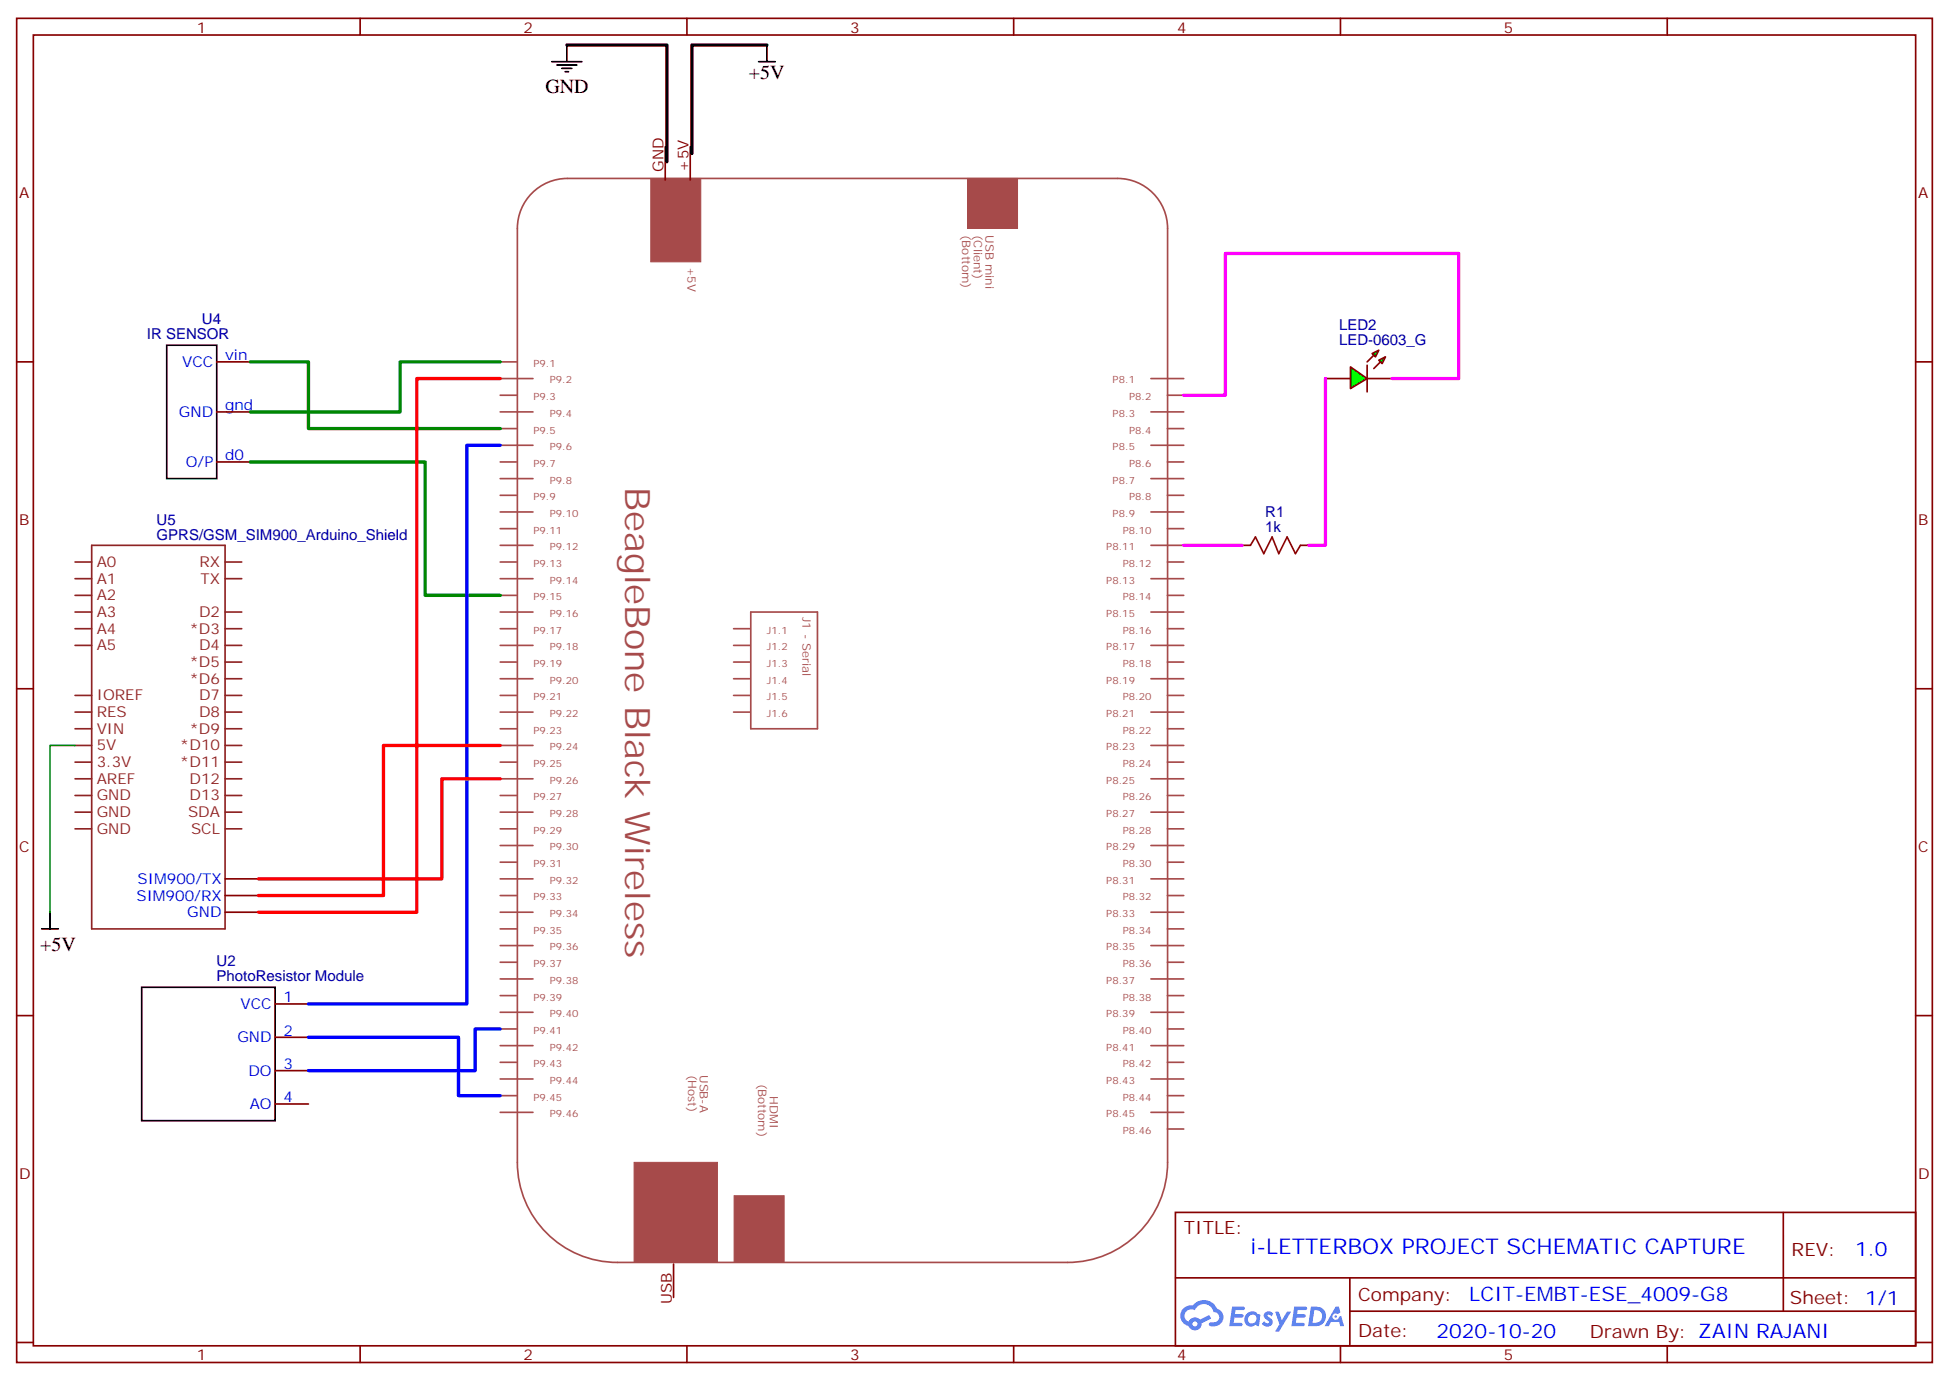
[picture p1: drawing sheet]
<svg xmlns="http://www.w3.org/2000/svg" width="412mm" height="292mm" viewBox="0 0 412 292" stroke-linecap="round" stroke-linejoin="round" font-family="sans-serif">
<g fill="none" stroke="#870000" stroke-width=".35">
<path d="M3.5 3.9h405.4v284.3h-405.4zM7.1 7.4h398.2v277.3h-398.2zM76.2 3.9v3.5M145.3 3.9v3.5M214.5 3.9v3.5M283.6 3.9v3.5M352.8 3.9v3.5M3.5 76.6h3.6M405.3 76.6h3.6M3.5 145.7h3.6M405.3 145.7h3.6M3.5 214.8h3.6"/>
<path d="M405.3 214.8h3.6M248.7 256.5h156.6v28.2h-156.6zM377.3 256.5v20.9M248.7 270.3h156.5M285.6 277.4h119.6M285.6 270.3v14.1M3.5 284h3.6M76.2 284.7v3.5M145.3 284.7v3.5M214.5 284.7v3.5M283.6 284.7v3.5M352.8 284.7v3.5"/>
<path d="M405.3 284h3.6"/>
</g>
<g fill="#5487ff">
<path d="M267.7 277.6a1.22 1.22 0 0 1 1.7 .3l-.4 .6a.47 .47 0 0 0-.3-.4 .47 .47 0 0 0-.5 .2v.1a1.55 1.55 0 0 1 1.1 1.5 1.34 1.34 0 0 1-2.3 .2l.5-.6 .7 .4a.29 .29 0 0 0 .3-.2 .29 .29 0 0 0-.2-.3 1.04 1.04 0 0 1-.6-1.8z"/>
<path d="M260.7 276.4h2.1a.43 .43 0 0 1 .5 .1 .43 .43 0 0 1 .1 .5l-.3 .1h-1.7l-.1 .9h1.5a.37 .37 0 0 1 .3 .4 .37 .37 0 0 1-.3 .3h-1.6l-.2 1.1h1.3a.43 .43 0 0 1 .5 .1 .43 .43 0 0 1 .1 .5l-.3 .2h-2.5z"/>
<path d="M273.8 276.4h2.2a.43 .43 0 0 1 .4 .1 .43 .43 0 0 1 .1 .5l-.3 .1h-1.6l-.2 .9h1.6a.37 .37 0 0 1 .3 .4 .37 .37 0 0 1-.4 .3h-1.6l-.1 1.1h1.3a.43 .43 0 0 1 .4 .1 .43 .43 0 0 1 .1 .5l-.3 .1h-2.4z"/>
<path d="M282.6 276.4h.7l.3 1.3-.6 .3a.69 .69 0 0 0-1 .2 .69 .69 0 0 0 .4 1 .69 .69 0 0 0 .9-.6l.5-.3 .6 2.2h-.8l-.2-.8h-1.8l-.5 .8h-.8z"/>
<path d="M269.8 277.5h.8l.6 1.8 1.1-1.8h.9l-2.6 4.2h-.8l.9-1.6z"/>
<path d="M277.4 276.4l-.6 4.2h1.3a2.11 2.11 0 0 0 2.5-2.2 2.11 2.11 0 0 0-2.5-2zM278.1 277.1a1.39 1.39 0 0 1 1.7 1.5 1.39 1.39 0 0 1-1.8 1.2h-.3z"/>
<path d="M263.7 278a1.47 1.47 0 0 0-.1 2.1 1.47 1.47 0 0 0 2.1 .1l.7 .4 .3-2.3-.2-.3h-.4a1.49 1.49 0 0 0-2.4 0zM264.4 278.4a.92 .92 0 0 1 1.5 .5 .92 .92 0 0 1-1.3 1 .9 .9 0 0 1-.2-1.5z"/>
<path d="M250.4 276.8a2.18 2.18 0 0 0 1.1 3.7 1.44 1.44 0 0 0 1.6 .9 1.44 1.44 0 0 0 1.2-1.5l2-1-.5-.7-1.9 1a1.47 1.47 0 0 0-2.4 .4 1.39 1.39 0 0 1-.7-1.9 1.39 1.39 0 0 1 2-.5 2.08 2.08 0 0 1 2.2-1.3 2.08 2.08 0 0 1 1.8 1.7 1.07 1.07 0 0 1 1.2 1 1.07 1.07 0 0 1-1 1.1h-.7a.43 .43 0 0 0-.5 .4 .43 .43 0 0 0 .4 .5 2 2 0 0 0 2.4-1.1 2 2 0 0 0-.7-2.5l-.4-.2a2.98 2.98 0 0 0-5.1-.7l-1.1 .1zM252.3 280.1a.55 .55 0 0 1 1.1 0 .55 .55 0 0 1-1.1 0z"/>
<circle cx="282.6" cy="278.5" r=".26"/>
</g>
<g fill="none" stroke="#a64a4a" stroke-width=".35">
<path d="M112.1 41.3a10.6 10.6 0 0 1 8-3.6h116.4a10.6 10.6 0 0 1 10.6 10.6v197.6a21.2 21.2 0 0 1-21.2 21.2h-95.3a21.2 21.2 0 0 1-21.1-21.2v-197.6a10.6 10.6 0 0 1 2.6-7zM105.8 76.6h3.5M105.8 80.1h7M105.8 83.6h3.5M105.8 87.1h7M105.8 90.7h3.5M105.8 94.2h7M105.8 97.7h3.5M243.5 80.1h7M243.5 87.1h7M243.5 94.2h7M247 83.6h3.5"/>
<path d="M247 90.7h3.5M247 97.7h3.5M105.8 101.2h7M105.8 104.8h3.5M105.8 108.3h7M105.8 111.8h3.5M105.8 115.4h7M105.8 118.9h3.5M243.5 101.2h7M243.5 108.3h7M243.5 115.4h7M247 104.8h3.5"/>
<path d="M247 111.8h3.5M247 118.9h3.5M105.8 122.4h7M105.8 125.9h3.5M105.8 129.5h7M105.8 133h3.5M105.8 136.5h7M155.2 133h3.5M155.2 136.5h3.5M158.9 129.5h14.1v24.7h-14.1zM243.5 122.4h7M243.5 129.5h7"/>
<path d="M243.5 136.5h7M247 125.9h3.5M247 133h3.5M105.8 140.1h3.5M105.8 143.6h7M105.8 147.1h3.5M105.8 150.6h7M105.8 154.2h3.5M105.8 157.7h7M155.2 140.1h3.5M155.2 143.6h3.5M155.2 147.1h3.5"/>
<path d="M155.2 150.6h3.5M243.5 143.6h7M243.5 150.6h7M243.5 157.7h7M247 140.1h3.5M247 147.1h3.5M247 154.2h3.5M105.8 161.2h3.5M105.8 164.7h7M105.8 168.3h3.5M105.8 171.8h7M105.8 175.3h3.5"/>
<path d="M105.8 178.9h7M243.5 164.7h7M243.5 171.8h7M243.5 178.9h7M247 161.2h3.5M247 168.3h3.5M247 175.3h3.5M105.8 182.4h3.5M105.8 185.9h7M105.8 189.4h3.5M105.8 193h7M105.8 196.5h3.5"/>
<path d="M243.5 185.9h7M243.5 193h7M247 182.4h3.5M247 189.4h3.5M247 196.5h3.5M105.8 200h7M105.8 203.6h3.5M105.8 207.1h7M105.8 210.6h3.5M105.8 214.1h7M105.8 217.7h3.5M243.5 200h7"/>
<path d="M243.5 207.1h7M243.5 214.1h7M247 203.6h3.5M247 210.6h3.5M247 217.7h3.5M105.8 221.2h7M105.8 224.7h3.5M105.8 228.2h7M105.8 231.8h3.5M105.8 235.3h7M243.5 221.2h7M243.5 228.2h7"/>
<path d="M243.5 235.3h7M247 224.7h3.5M247 231.8h3.5M247 238.8h3.5"/>
</g>
<g fill="#a64a4a" stroke="#a64a4a" stroke-width=".21">
<path d="M134.2 245.9h17.6v21.2h-17.6z"/>
<path d="M155.3 252.9h10.6v14.2h-10.6z"/>
<path d="M204.7 37.7h10.6v10.6h-10.6z"/>
<path d="M137.7 37.7h10.6v17.7h-10.6z"/>
</g>
<g fill="none" stroke="#870000" stroke-width=".35">
<path d="M140.8 31v7.1M146 31v7.1M45.9 76.6h7M45.9 87.1h7M45.9 97.7h7M280.5 80.1h5.3M289.3 80.1h5.3M47.6 185.9h7.1M47.6 189.4h7.1M47.6 193h7.1M58.2 212.4h7.1M58.2 219.4h7.1"/>
<path d="M58.2 226.5h7.1M58.2 233.5h7.1M142.5 267.4v7.1"/>
</g>
<path d="M116.8 13.1h6.3M117.8 13.8h4.3M118.9 14.5h2.1M119.6 15.2h.7M119.9 9.5v3.6M160.5 13.1h3.5M162.3 9.5v3.6M35.3 73h10.6v28.2h-10.6zM30 208.8h28.2v28.3h-28.2z" fill="none" stroke="#000" stroke-width=".35"/>
<g fill="none" stroke="#8c2424" stroke-width=".35">
<path d="M15.9 118.9h3.5M19.4 115.4h28.2v81.1h-28.2zM47.6 118.9h3.6M15.9 122.4h3.5M15.9 129.5h3.5M15.9 133h3.5M15.9 136.5h3.5M15.9 125.9h3.5M47.6 122.4h3.6M47.6 129.5h3.6M47.6 133h3.6M47.6 136.5h3.6"/>
<path d="M15.9 147.1h3.5M15.9 150.6h3.5M15.9 154.2h3.5M15.9 157.7h3.5M47.6 140.1h3.6M47.6 143.6h3.6M47.6 147.1h3.6M47.6 150.6h3.6M47.6 154.2h3.6M47.6 157.7h3.6M15.9 161.2h3.5M15.9 164.7h3.5"/>
<path d="M15.9 168.3h3.5M15.9 171.8h3.5M15.9 175.3h3.5M47.6 161.2h3.6M47.6 164.7h3.6M47.6 168.3h3.6M47.6 171.8h3.6M47.6 175.3h3.6"/>
</g>
<g fill="#0f0" stroke="#870000" stroke-width=".35">
<path d="M291.7 76.2l1.5-.7-.7 1.4z"/>
<path d="M290.3 74.8l1.4-.7-.7 1.4z"/>
</g>
<g fill="#870000" stroke="#870000" stroke-width=".35">
<path d="M290.7 78l1.4-1.4z"/>
<path d="M289.3 76.6l1.4-1.5z"/>
</g>
<path d="M289.3 77.3v5.6z" fill="#f00" stroke="#870000" stroke-width=".35"/>
<path d="M285.8 77.6l3.5 2.5-3.5 2.1z" fill="#0f0" stroke="#870000" stroke-width=".35"/>
<path d="M119.9 9.5h21.2v24.7M162.3 9.5h-15.9v23" fill="none" stroke="#000" stroke-width=".71"/>
<path d="M52.9 76.6h12.4v14.1h40.5M105.8 76.6h-21.1v10.5h-31.8M52.9 97.7h37.1v28.2h15.8" fill="none" stroke="#008700" stroke-width=".71"/>
<path d="M105.8 94.2h-7v118.2h-33.5M65.3 219.4h31.7v12.4h8.8M105.8 217.7h-5.3v8.8h-35.2" fill="none" stroke="#00f" stroke-width=".71"/>
<path d="M105.8 80.1h-17.6v112.9h-33.5M105.8 157.7h-24.7v31.7h-26.4M105.8 164.7h-12.3v21.2h-38.8" fill="none" stroke="#f00" stroke-width=".71"/>
<path d="M8.8 196.5h3.5M10.6 193v3.5" fill="none" stroke="#000" stroke-width=".35"/>
<path d="M15.9 157.7h-5.3v35.3" fill="none" stroke="#008700" stroke-width=".35"/>
<path d="M264.6 115.4l1-1.8 1.8 3.5 1.8-3.5 1.4 3.5 1.7-3.5 1.8 3.5 1.1-1.7" fill="none" stroke="#a10000" stroke-width=".35"/>
<path d="M262.8 115.4h1.8M275.2 115.4h1.7" fill="none" stroke="#870000" stroke-width=".35"/>
<path d="M280.5 80.1v35.3h-3.6M294.6 80.1h14.1v-26.5h-49.4v30h-8.8M250.5 115.4h12.3" fill="none" stroke="#f0f" stroke-width=".71"/>
<text font-size="7.4" fill="#a54b4b" x="132.3" y="103" transform="rotate(90 132.3 103)">BeagleBone Black Wireless</text>
<text font-size="4.6" fill="#00f" x="264.6" y="265.3">i-LETTERBOX PROJECT SCHEMATIC CAPTURE</text>
<g font-size="4.2">
<text x="158.4" y="16.8">+5V</text>
<text x="115.4" y="19.6">GND</text>
<text x="8.5" y="201.3">+5V</text>
</g>
<g font-size="4.2" fill="#00f">
<text x="392.5" y="265.7">1.0</text>
<text x="310.9" y="275.3">LCIT-EMBT-ESE_4009-G8</text>
<text x="304" y="283.1">2020-10-20</text>
</g>
<g font-size="3.9" fill="#800">
<text x="250.5" y="261.1">TITLE:</text>
<text x="379.1" y="265.7">REV:</text>
<text x="287.4" y="275.3">Company:</text>
<text x="378.7" y="275.9">Sheet: 1/1</text>
<text x="287.4" y="282.9">Date:</text>
<text x="336.4" y="283">Drawn By: ZAIN RAJANI</text>
</g>
<g font-size="3.2" fill="#800">
<text x="41.6" y="6.9">1</text>
<text x="110.8" y="6.9">2</text>
<text x="179.9" y="6.9">3</text>
<text x="249.1" y="6.9">4</text>
<text x="318.2" y="6.9">5</text>
<text x="4.1" y="42">A</text>
<text x="140.4" y="36.3" transform="rotate(-90 140.4 36.3)">GND</text>
<text x="145.7" y="36.3" transform="rotate(-90 145.7 36.3)">+5V</text>
<text x="405.9" y="42">A</text>
<text x="4.1" y="111.1">B</text>
<text x="405.9" y="111.1">B</text>
<text x="4.1" y="180.3">C</text>
<text x="405.9" y="180.3">C</text>
<text x="4.1" y="249.4">D</text>
<text x="405.9" y="249.4">D</text>
<text x="142.2" y="275.8" transform="rotate(-90 142.2 275.8)">USB</text>
<text x="41.6" y="287.7">1</text>
<text x="110.8" y="287.7">2</text>
<text x="179.9" y="287.7">3</text>
<text x="249.1" y="287.7">4</text>
<text x="318.2" y="287.7">5</text>
</g>
<g font-size="3.2" fill="#000080">
<text x="31.1" y="71.8">IR SENSOR</text>
<text x="42.7" y="68.6">U4</text>
<text x="283.3" y="69.8">LED2</text>
<text x="283.3" y="73">LED-0603_G</text>
<text x="33.1" y="111.1">U5</text>
<text x="267.7" y="112.5">1k</text>
<text x="267.7" y="109.4">R1</text>
<text x="33.1" y="114.3">GPRS/GSM_SIM900_Arduino_Shield</text>
<text x="45.8" y="207.6">PhotoResistor Module</text>
<text x="45.8" y="204.4">U2</text>
</g>
<g font-size="3.2" fill="#00f">
<text x="38.6" y="77.6">VCC</text>
<text x="47.6" y="76.2">vin</text>
<text x="37.9" y="88.2">GND</text>
<text x="47.6" y="86.8">gnd</text>
<text x="39.3" y="98.8">O/P</text>
<text x="47.6" y="97.4">d0</text>
<text x="28.9" y="190.5">SIM900/RX</text>
<text x="29.1" y="187">SIM900/TX</text>
<text x="39.6" y="194">GND</text>
<text x="50.9" y="213.4">VCC</text>
<text x="60" y="212">1</text>
<text x="50.2" y="220.5">GND</text>
<text x="60" y="219.1">2</text>
<text x="52.6" y="227.5">DO</text>
<text x="60" y="226.1">3</text>
<text x="60" y="233.2">4</text>
<text x="52.8" y="234.6">AO</text>
</g>
<g font-size="3.2" fill="#8d2323">
<text x="20.5" y="119.9">A0</text>
<text x="42.2" y="119.9">RX</text>
<text x="20.5" y="123.5">A1</text>
<text x="42.4" y="123.5">TX</text>
<text x="20.5" y="127">A2</text>
<text x="20.5" y="130.5">A3</text>
<text x="42.1" y="130.5">D2</text>
<text x="20.5" y="134.1">A4</text>
<text x="20.5" y="137.6">A5</text>
<text x="40.1" y="134.1">*D3</text>
<text x="42.1" y="137.6">D4</text>
<text x="40.1" y="141.1">*D5</text>
<text x="20.5" y="148.2">IOREF</text>
<text x="40.1" y="144.6">*D6</text>
<text x="42.1" y="148.2">D7</text>
<text x="20.5" y="155.2">VIN</text>
<text x="20.5" y="151.7">RES</text>
<text x="40.1" y="155.2">*D9</text>
<text x="42.1" y="151.7">D8</text>
<text x="20.5" y="158.8">5V</text>
<text x="38.1" y="158.8">*D10</text>
<text x="20.5" y="165.8">AREF</text>
<text x="20.5" y="162.3">3.3V</text>
<text x="38.1" y="162.3">*D11</text>
<text x="40.1" y="165.8">D12</text>
<text x="20.5" y="169.3">GND</text>
<text x="20.5" y="172.9">GND</text>
<text x="39.8" y="172.9">SDA</text>
<text x="40.1" y="169.3">D13</text>
<text x="20.5" y="176.4">GND</text>
<text x="40.4" y="176.4">SCL</text>
</g>
<g font-size="2.5" fill="#a54b4b">
<text x="203.6" y="49.7" transform="rotate(90 203.6 49.7)">(Bottom)</text>
<text x="206.1" y="49.7" transform="rotate(90 206.1 49.7)">(Client)</text>
<text x="208.5" y="49.7" transform="rotate(90 208.5 49.7)">USB mini</text>
<text x="145.5" y="56.4" transform="rotate(90 145.5 56.4)">+5V</text>
<text x="169.8" y="130.5" transform="rotate(90 169.8 130.5)">J1 - Serial</text>
<text x="145.6" y="227.4" transform="rotate(90 145.6 227.4)">(Host)</text>
<text x="148.1" y="227.4" transform="rotate(90 148.1 227.4)">USB-A</text>
<text x="160.4" y="229.2" transform="rotate(90 160.4 229.2)">(Bottom)</text>
<text x="162.9" y="231.8" transform="rotate(90 162.9 231.8)">HDMI</text>
</g>
<g font-size="2.1" fill="#a54b4b">
<text x="112.9" y="77.6">P9.1</text>
<text x="116.4" y="81.1">P9.2</text>
<text x="235.4" y="81.1">P8.1</text>
<text x="112.9" y="84.6">P9.3</text>
<text x="116.4" y="88.2">P9.4</text>
<text x="235.4" y="88.2">P8.3</text>
<text x="238.9" y="84.6">P8.2</text>
<text x="112.9" y="91.7">P9.5</text>
<text x="116.4" y="95.2">P9.6</text>
<text x="235.4" y="95.2">P8.5</text>
<text x="238.9" y="91.7">P8.4</text>
<text x="112.9" y="98.8">P9.7</text>
<text x="238.9" y="98.8">P8.6</text>
<text x="112.9" y="105.8">P9.9</text>
<text x="116.4" y="102.3">P9.8</text>
<text x="235.4" y="102.3">P8.7</text>
<text x="238.9" y="105.8">P8.8</text>
<text x="112.9" y="112.9">P9.11</text>
<text x="116.4" y="109.3">P9.10</text>
<text x="235.4" y="109.3">P8.9</text>
<text x="237.6" y="112.9">P8.10</text>
<text x="112.9" y="119.9">P9.13</text>
<text x="116.4" y="116.4">P9.12</text>
<text x="234.1" y="116.4">P8.11</text>
<text x="237.6" y="119.9">P8.12</text>
<text x="116.4" y="123.5">P9.14</text>
<text x="234.1" y="123.5">P8.13</text>
<text x="112.9" y="127">P9.15</text>
<text x="116.4" y="130.5">P9.16</text>
<text x="234.1" y="130.5">P8.15</text>
<text x="237.6" y="127">P8.14</text>
<text x="112.9" y="134">P9.17</text>
<text x="116.4" y="137.6">P9.18</text>
<text x="162.3" y="134">J1.1</text>
<text x="162.3" y="137.6">J1.2</text>
<text x="234.1" y="137.6">P8.17</text>
<text x="237.6" y="134">P8.16</text>
<text x="112.9" y="141.1">P9.19</text>
<text x="162.3" y="141.1">J1.3</text>
<text x="237.6" y="141.1">P8.18</text>
<text x="112.9" y="148.1">P9.21</text>
<text x="116.4" y="144.6">P9.20</text>
<text x="162.3" y="144.6">J1.4</text>
<text x="162.3" y="148.1">J1.5</text>
<text x="234.1" y="144.6">P8.19</text>
<text x="237.6" y="148.1">P8.20</text>
<text x="112.9" y="155.2">P9.23</text>
<text x="116.4" y="151.7">P9.22</text>
<text x="162.3" y="151.7">J1.6</text>
<text x="234.1" y="151.7">P8.21</text>
<text x="237.6" y="155.2">P8.22</text>
<text x="116.4" y="158.7">P9.24</text>
<text x="234.1" y="158.7">P8.23</text>
<text x="112.9" y="162.3">P9.25</text>
<text x="116.4" y="165.8">P9.26</text>
<text x="234.1" y="165.8">P8.25</text>
<text x="237.6" y="162.3">P8.24</text>
<text x="112.9" y="169.3">P9.27</text>
<text x="116.4" y="172.8">P9.28</text>
<text x="234.1" y="172.8">P8.27</text>
<text x="237.6" y="169.3">P8.26</text>
<text x="112.9" y="176.4">P9.29</text>
<text x="116.4" y="179.9">P9.30</text>
<text x="234.1" y="179.9">P8.29</text>
<text x="237.6" y="176.4">P8.28</text>
<text x="112.9" y="183.4">P9.31</text>
<text x="237.6" y="183.4">P8.30</text>
<text x="112.9" y="190.5">P9.33</text>
<text x="116.4" y="187">P9.32</text>
<text x="234.1" y="187">P8.31</text>
<text x="237.6" y="190.5">P8.32</text>
<text x="112.9" y="197.5">P9.35</text>
<text x="116.4" y="194">P9.34</text>
<text x="234.1" y="194">P8.33</text>
<text x="237.6" y="197.5">P8.34</text>
<text x="116.4" y="201.1">P9.36</text>
<text x="234.1" y="201.1">P8.35</text>
<text x="112.9" y="204.6">P9.37</text>
<text x="116.4" y="208.1">P9.38</text>
<text x="234.1" y="208.1">P8.37</text>
<text x="237.6" y="204.6">P8.36</text>
<text x="112.9" y="211.6">P9.39</text>
<text x="116.4" y="215.2">P9.40</text>
<text x="234.1" y="215.2">P8.39</text>
<text x="237.6" y="211.6">P8.38</text>
<text x="112.9" y="218.7">P9.41</text>
<text x="237.6" y="218.7">P8.40</text>
<text x="112.9" y="225.8">P9.43</text>
<text x="116.4" y="222.2">P9.42</text>
<text x="234.1" y="222.2">P8.41</text>
<text x="237.6" y="225.8">P8.42</text>
<text x="112.9" y="232.8">P9.45</text>
<text x="116.4" y="229.3">P9.44</text>
<text x="234.1" y="229.3">P8.43</text>
<text x="237.6" y="232.8">P8.44</text>
<text x="116.4" y="236.3">P9.46</text>
<text x="234.1" y="236.3">P8.45</text>
<text x="237.6" y="239.9">P8.46</text>
</g>
</svg>
